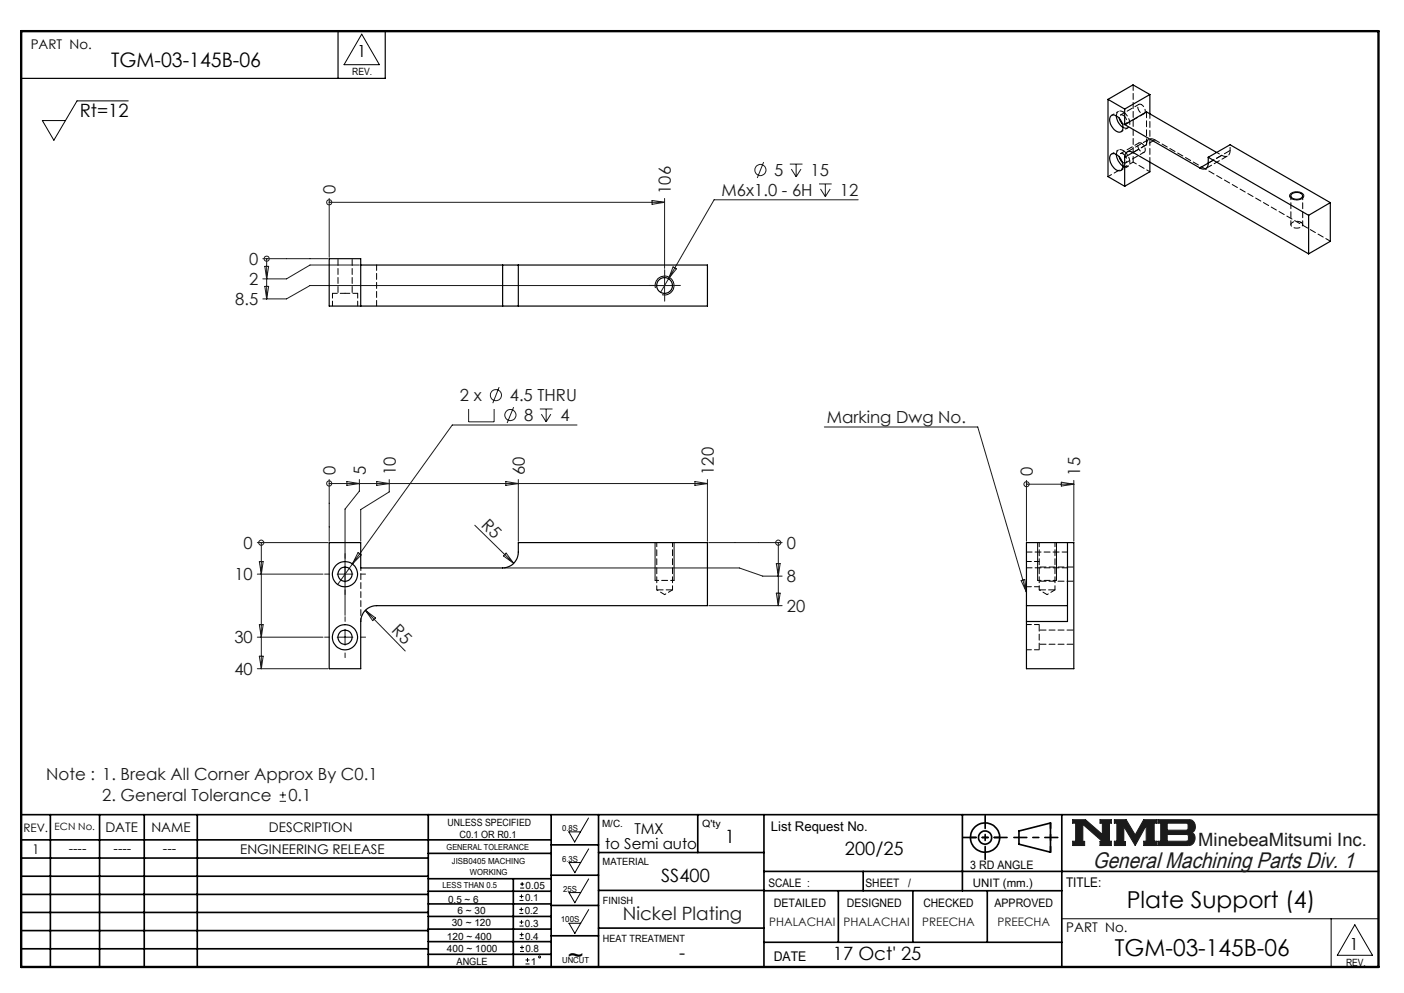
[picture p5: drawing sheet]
<svg xmlns="http://www.w3.org/2000/svg" width="297mm" height="210mm" viewBox="0 0 297 210" stroke-linecap="round" stroke-linejoin="round" font-family="sans-serif">
<g fill="none" stroke="#000" stroke-width=".35">
<path d="M4.5 172.3h287.1M4.5 177.6h112.1M10.7 172.3v32.2M21.1 172.3v32.2M30.5 172.3v32.2M41.7 172.3v32.2M90.6 172.3v32.2M116.6 172.3v32.2M116.6 178.7h10M126.6 172.3v32.2M147.6 172.3v8M161.6 172.3v32.2"/>
<path d="M203.6 172.3v16.1M215.5 175.7l6.7-1.6v6.1l-6.7-1.7zM224.6 172.3v32.2M4.5 185.3h86.1M4.5 181.5h86.1M4.5 189.2h86.1M4.5 193h86.1M4.5 196.8h86.1M90.6 199.1h26M90.6 193.8h26M90.6 188.5h26M90.6 191.2h26"/>
<path d="M90.6 180.5h26M90.6 185.8h26M90.6 196.5h26M108.6 185.8v18.5M116.6 185.1h10M116.6 191.5h10M116.6 197.9h10M126.6 196.3h35M126.6 188.3h35M126.6 180.3h35M161.6 184.3h130M161.6 199.3h63"/>
<path d="M161.6 188.4h63M177.3 188.4v10.9M182.6 184.3v4.1M193.1 188.4v10.9M208.8 188.4v10.9M4.5 200.7h86.1M90.6 201.8h26"/>
<circle cx="208.4" cy="177.1" r="3.1"/>
<circle cx="208.4" cy="177.1" r="1.4"/>
</g>
<path d="M226.9 173.3h2.7l3.6 3.2v-2.4h-.5v-.8h2.4v.8h-.4v3.8h.4v.9h-2.4v-.9h.5l-4.1-3.6v3.6h.3v.9h-2.5v-.9h.6v-3.8h-.6zM235.7 173.3h2.5l1.9 3.3 1.8-3.3h2.8v.8h-.5v3.8h.5v.9h-2.8v-.9h.6v-3.3l-2.4 4.2-2.4-4v3.2h.4v.8h-2.4v-.9h.6v-3.8h-.6zM244.9 173.3h6.6a1.48 1.48 0 0 1 1.3 1.2 1.48 1.48 0 0 1-.7 1.6 1.48 1.48 0 0 1 .7 1.6 1.48 1.48 0 0 1-1.4 1.1h-6.5v-.9h.6v-3.8h-.6zM246.9 174.1h4.1l.3 .2v1l-.3 .3h-4.1zM246.9 176.5h4.2l.3 .3v.8l-.4 .3h-4.1z" fill="none" stroke="#191924" stroke-width=".21"/>
<path d="M76.5 7.2l3.8 6.5h-7.5zM120.3 175.9h2.5l-1.2 2.2zM124.5 173l-1.7 2.9M124.5 179.5l-1.7 2.9M120.4 182.4h2.4l-1.2 2.2zM120.4 188.8h2.4l-1.2 2.1zM120.4 195.3h2.4l-1.2 2.1zM124.5 185.9l-1.7 2.9M124.5 192.4l-1.7 2.9M224.6 194.3h67M281.6 194.3v10.2M286.6 195.6l3.7 6.4h-7.4z" fill="none" stroke="#000" stroke-width=".21"/>
<path d="M4.5 6.6h287.1" fill="none" stroke="#000" stroke-width=".21" stroke-dasharray="6.3 1.3 1.3 1.3" stroke-dashoffset="1.9"/>
<path d="M71.5 6.6v10M81.5 6.6v10h-77" fill="none" stroke="#000" stroke-width=".25"/>
<path d="M205.3 177.1h6.2M222.2 174v6.2" fill="none" stroke="#000" stroke-width=".35" stroke-dasharray="15.2 1.3 1.3 1.3" stroke-dashoffset="14.1"/>
<path d="M203.8 177.1h9.2M208.4 172.5v9.2M214.5 177.1h9.3" fill="none" stroke="#000" stroke-width=".35" stroke-dasharray="15.2 1.3 1.3 1.3" stroke-dashoffset="12.5"/>
<path d="M4.5 6.6h287.1v197.9h-287.1z" fill="none" stroke="#000" stroke-width=".5"/>
<path d="M226.9 173.3v.8h.6v3.8h-.6v.9h2.5v-.9h-.3v-3.6l4.1 3.6h-.5v.9h2.4v-.9h-.4v-3.8h.4v-.8h-2.4v.8h.5v2.4l-3.6-3.2zM235.7 173.3v.8h.6v3.8h-.6v.9h2.4v-.8h-.4v-3.2l2.4 4 2.4-4.2v3.3h-.6v.9h2.8v-.9h-.5v-3.8h.5v-.8h-2.8l-1.8 3.3-1.9-3.3zM246.9 176.5h4.2l.3 .2v1l-.3 .2h-4.2zM244.9 173.3v.8h.6v3.8h-.6v.9h6.9l.7-.5 .3-.9-.1-.7-.6-.6a1.48 1.48 0 0 0 .7-1.6 1.48 1.48 0 0 0-1.3-1.2zM246.9 174.1h4.1l.3 .2v1.1l-.2 .2h-4.2z" fill-rule="evenodd" fill="#191924"/>
<g fill="none" stroke="#191924" stroke-width=".21">
<path d="M161.5 34.3l-1.3 3.3M167.1 34.7h2.7M167.4 35.8l1 1.6M168.4 34.7v2.7M169.4 35.8l-1 1.6M173.2 38.9h2.7M173.6 40l1 1.6M174.6 38.9v2.7M175.6 40l-1 1.6M55.6 54.7h13.8M56 56.3h.8l-.4 2.7zM56.4 54.7h.1"/>
<path d="M56.4 54.7v8.5M69.6 42.8h.1M69.6 42v12.4M69.6 42.8h71M76 56h-10.4l-5 3h-5M137.9 42.4l2.7 .4-2.7 .4zM140.6 42v14.8M140.6 58.7v3.3M141.4 58.9l-1.7 2.9M142.4 56.4l.7 .5-1.7 2zM181.5 42.3h-30.4l-9.7 16.6M56 60.6h.8l-.4 2.6z"/>
<path d="M142.2 60.4h-76.6l-5 2.8h-5M99.1 86.5v2.7h5.4v-2.7M105.6 81.9l-1.4 3.4M108.7 86.1l-1.4 3.4M114.2 86.5h2.7M114.5 87.6l1 1.6M115.5 86.5v2.7M116.5 87.6l-1 1.6M122.1 89.9h-26.4l-21.2 29.4M174.4 90.3h32.4l10.3 34.9M54.4 114.8h15M54.9 118.8h.8l-.4 2.6z"/>
<path d="M55.3 114.8h.1M55.3 114.8v26.6M69.6 102.3h.1M69.6 101.4v13.1M69.6 102.3h80M73.4 101.8l2.6 .5-2.6 .3zM74.5 119.3l-3.1 4.3M75.7 116.9l.7 .5-1.9 1.9zM76 101.4v2.4l-3 3.9v22.4M79.7 101.8l2.6 .5-2.6 .3zM82.3 101.4v2.6l-6 3.8v6.7M100.4 111.1l8.3 8"/>
<path d="M107 101.8l2.6 .5-2.6 .3zM107.1 117l1.6 2.1-2.2-1.5zM109.6 101.4v13.1M147 101.8l2.6 .5-2.6 .3zM149.6 101.4v13.1M149.9 114.8h15.6M164.2 119.2h.8l-.4 2.6zM164.6 114.8h.1M164.6 114.8v13.3M217.1 102.4h.1M217.1 101.6v12.9M217.1 102.4h10.1"/>
<path d="M224.5 102l2.7 .4-2.7 .4zM227.2 101.6v12.9M54.4 121.4h13.9M54.4 134.8h13.9M54.9 132.1h.8l-.4 2.7zM54.9 138.8h.8l-.4 2.6zM71.3 121.4h3.3M71.3 134.8h3.3M73 133.1v3.3M77.3 129.1l8.4 8.6M77.3 129.1l2.1 1.6-.6 .6zM106.6 120.1h49.8l5 1.7h4.1"/>
<path d="M149.9 128.1h15.6M164.2 125.4h.8l-.4 2.7zM216 122.8l.8-.3 .3 2.7zM54.4 141.4h15M59.2 169.5h1.3M59.2 168.1h1.3M59.8 167.5v1.3"/>
<circle cx="160.9" cy="36" r="1.17"/>
<circle cx="56.4" cy="54.7" r=".54"/>
<circle cx="69.7" cy="42.8" r=".55"/>
<circle cx="104.9" cy="83.6" r="1.18"/>
<circle cx="108" cy="87.8" r="1.18"/>
<circle cx="55.3" cy="114.8" r=".54"/>
<circle cx="69.7" cy="102.2" r=".55"/>
<circle cx="164.6" cy="114.8" r=".54"/>
<circle cx="217.2" cy="102.4" r=".54"/>
</g>
<g fill="none" stroke="#000" stroke-width=".21">
<path d="M27.1 21.3h-10.8l-4.9 8.4-2.4-4.2h4.9M273 40.9a1.92 1.92 0 0 1 2.8 .5 1.64 1.64 0 0 1-2.4 .7l-.2-.1a.62 .62 0 0 1-.2-1.1zM138.6 60.9a2 2 0 0 1 1.8-2.5 2 2 0 0 1 2.2 2.2 2 2 0 0 1-2.5 1.7M138.6 114.8v8M142.6 114.8v8M219.5 114.8v8M223.5 114.8v8M109.9 193.2h.8M109.9 192.3h.8M109.9 195.9h.8M109.9 195h.8M109.9 190.4h.8"/>
<path d="M109.9 189.6h.8M109.9 198.5h.9M109.9 197.7h.9M110 187.8h.9M110 187h.9M110.3 191.9v.8M110.3 189.2v.8M110.3 194.6v.8M110.3 197.2v.9M110.4 199.9v.9M110.5 186.5v.9M110 201.2h.8"/>
<path d="M110 200.4h.8M111.2 203.9h.8M111.2 203h.8M111.6 202.6v.8"/>
<circle cx="114.1" cy="202.4" r=".21"/>
</g>
<path d="M140.6 58.7v-1.7M138.9 60.4h-1.6M140.6 62v1.7M142.3 60.4h1.6M73 118.1v-1M69.7 121.4h-1M69.7 134.7h-1M73 124.7v1M73 131.4v-1M73 138.1v1M76.3 121.4h1M76.3 134.7h1" fill="none" stroke="#191924" stroke-width=".21" stroke-dasharray="15.2 1.3 1.3 1.3"/>
<path d="M237.6 23.7a.86 .86 0 0 0-1-.1 .86 .86 0 0 0-.4 .9M237.6 31.8a.86 .86 0 0 0-1-.1 .86 .86 0 0 0-.4 .9M239.7 34.3l3.5 2M138.6 122.7h4M219.5 122.7h4" fill="none" stroke="#000" stroke-width=".21" stroke-dasharray="1.3 .6" stroke-dashoffset=".5"/>
<g fill="none" stroke="#000" stroke-width=".25">
<path d="M243.2 20l-3.5-2.1-5.3 3.1M243.2 20l-5.3 3.1M243.2 20v4.1M234.4 21v16.4l3.5 2M234.4 21l3.5 2.1M235.1 32.6a1.73 1.73 0 0 1 2.1 1.3 1.49 1.49 0 0 1-.2 2.2 2.59 2.59 0 0 1-2.1-3.3zM235.1 24.5a1.74 1.74 0 0 1 2.1 1.2 1.49 1.49 0 0 1-.2 2.2 2.58 2.58 0 0 1-2.1-3.3zM236.1 24.5a3.1 3.1 0 0 0 1.5 2.4M236.1 32.7a3.3 3.3 0 0 0 1.5 2.4M236.8 25l.1 .5 .5 .6M236.8 33.2l.1 .5 .5 .6M237.9 23.1v3.2"/>
<path d="M237.9 33.3v6.1M237.9 26.3l15.9 9.2M237.9 26.3l4.6-2.6 14.9 8.5M239.7 32.2a1.1 1.1 0 0 0-1.3-.1 1.1 1.1 0 0 0-.5 1.2M239.7 32.2l37.1 21.5M239.7 32.2l-1.8 1.1M243.2 34.3v2l-5.3 3.1M255.6 34.5a1.07 1.07 0 0 1-.5 1.1 1.07 1.07 0 0 1-1.3-.1M255.6 33.3l4.6-2.7 21.2 12.3M255.6 33.3l21.2 12.2M255.6 33.3v1.2M255.6 34.5l-1.8 1"/>
<path d="M76.3 56h30M106.3 56h3.3M106.3 56v8.7M109.6 56v8.7M109.6 56h40v8.7h-40M273.3 41a1.54 1.54 0 0 1 2.3 .4 1.41 1.41 0 0 1-2.6 0zM276.8 45.5v8.2M281.4 42.9l-4.6 2.6M281.4 42.9v8.1l-4.6 2.7M76.3 64.7v-10h-6.7v10h36.7M106.3 64.7h3.3M69.6 114.8h6.7v5.3h30a3.3 3.3 0 0 0 3.3-3.3v-2h40v13.3h-69.9a3.4 3.4 0 0 0-3.4 3.3v10h-6.7z"/>
<path d="M225.8 114.8v13.3M217.1 128.1v3.3M217.1 128.1v-13.3h10.1v26.6h-10.1v-10M217.1 128.1h8.7M225.8 128.1v3.3h-8.7"/>
<circle cx="140.6" cy="60.4" r="1.67"/>
<circle cx="73" cy="121.4" r="2.66"/>
<circle cx="73" cy="134.8" r="2.66"/>
<circle cx="73" cy="121.4" r="1.49"/>
<circle cx="73" cy="134.8" r="1.49"/>
</g>
<path d="M243.1 29.5l-4.6 2.6M244.3 29.6l-4.6 2.6M255.1 35.6l4.6-2.6M260.2 31.8l-4.6 2.7M138.9 124.7h3.4M219.8 124.7h3.4M219.8 137.4v-5.3" fill="none" stroke="#000" stroke-width=".21" stroke-dasharray="1.3 .6" stroke-dashoffset="-.1"/>
<path d="M237.6 24.4a.52 .52 0 0 0-.7 0 .52 .52 0 0 0-.1 .6M237.6 32.5a.52 .52 0 0 0-.7 0 .52 .52 0 0 0-.1 .7M241.5 22.1a.58 .58 0 0 0-.8 .2 .58 .58 0 0 0 .1 .7 .98 .98 0 0 0 1.4 .9 1.56 1.56 0 0 0-.7-1.8M241.5 30.3a.58 .58 0 0 0-.8 .1 .58 .58 0 0 0 .1 .8 .98 .98 0 0 0 1.4 .8 1.56 1.56 0 0 0-.7-1.7M76.3 120.1v11.3" fill="none" stroke="#000" stroke-width=".21" stroke-dasharray="1.3 .6" stroke-dashoffset=".7"/>
<path d="M234.4 37.3l5.3-3M273.1 41.4v6.1M275.6 47.5v-6.1M138.9 114.7v10M219.8 114.7v10M142.3 124.7v-10M223.2 124.7v-10" fill="none" stroke="#000" stroke-width=".21" stroke-dasharray="1.3 .6" stroke-dashoffset=".4"/>
<path d="M138.9 124.7l1.7 1M140.6 125.7l1.7-1M219.8 124.7l1.7 1M221.5 125.7l1.7-1" fill="none" stroke="#000" stroke-width=".21" stroke-dasharray="1.3 .6" stroke-dashoffset="1"/>
<g fill="none" stroke="#000" stroke-width=".21" stroke-dasharray="1.3 .6" stroke-dashoffset=".3">
<path d="M238.1 26.3l3.9-2.3M238.1 34.4l3.9-2.2M240.9 22.1l-3.9 2.2M240.9 30.2l-3.9 2.3M243.2 24.1v10.2M244.3 29.6a1.08 1.08 0 0 0-1.2-.1 1.08 1.08 0 0 0-.6 1.1M258.4 32.8a1.08 1.08 0 0 0 1.3 .2 1.08 1.08 0 0 0 .5-1.2M275.2 47a1.55 1.55 0 0 0-2.1 .5 1.41 1.41 0 0 0 2.5 0l-.4-.5M70.3 62v2.7M73 62h-2.7M75.7 62h-2.7M75.7 64.7v-2.7"/>
<path d="M219.8 118.7h-2.6M217.2 137.4h2.6M217.2 124.1h2.6M219.8 132.1h-2.6"/>
</g>
<path d="M239.7 17.9v16.4M237.4 26.1a.57 .57 0 0 0 .8 .1 .57 .57 0 0 0 .1-.8l-.3-.6-.4-.4M237.4 34.3a.57 .57 0 0 0 .8 .1 .57 .57 0 0 0 .1-.8l-.3-.6-.4-.5M79.7 56v8.7M225.8 116.7h-8.6M225.8 120.1h-8.6" fill="none" stroke="#000" stroke-width=".21" stroke-dasharray="1.3 .6" stroke-dashoffset=".1"/>
<path d="M71.5 54.7v7.3M74.5 62v-7.3M227.2 119.9h-7.4M219.8 136.2h7.4M219.8 122.9h7.4M227.2 133.2h-7.4" fill="none" stroke="#000" stroke-width=".21" stroke-dasharray="1.3 .6" stroke-dashoffset="-.2"/>
<path d="M281.4 51l-37.1-21.4" fill="none" stroke="#000" stroke-width=".21" stroke-dasharray="1.3 .6" stroke-dashoffset=".2"/>
<path d="M257.4 32.2l1 .6M260.2 31.8v-1.2" fill="none" stroke="#000" stroke-width=".21" stroke-dasharray="1.3 .6" stroke-dashoffset=".6"/>
<path d="M237.6 26.9a.93 .93 0 0 0 1.2 0 .93 .93 0 0 0 .2-1.2 3.2 3.2 0 0 0-1.4-2M237.6 35.1a.93 .93 0 0 0 1.2 0 .93 .93 0 0 0 .2-1.2 3.2 3.2 0 0 0-1.4-2.1M242.5 23.7v6.9M242.5 30.6l-2.8 1.6M258.4 32.8l-2.8 1.7" fill="none" stroke="#000" stroke-width=".21" stroke-dasharray="1.3 .6"/>
<path d="M236.6 23.6l-1.4 .8M236.6 31.7l-1.4 .8M237.2 27.8l1.4-.8M237.2 36l1.4-.8" fill="none" stroke="#000" stroke-width=".21" stroke-dasharray="1.3 .6" stroke-dashoffset=".8"/>
<g font-size="4.9">
<text x="238.4" y="192">Plate Support (4)</text>
<text x="120.1" y="203.7">~</text>
<text x="235.8" y="202.1">TGM-03-145B-06</text>
</g>
<text font-size="4.7" fill="#191924" x="231.2" y="183.6">General Machining Parts Div. 1</text>
<text font-size="4.2" x="23.5" y="14.3">TGM-03-145B-06</text>
<g font-size="3.9">
<text x="16.9" y="24.6">Rt=12</text>
<text x="153.3" y="178.4">1</text>
<text x="178.7" y="180.8">200/25</text>
<text x="139.9" y="186.6">SS400</text>
<text x="143.7" y="202.9">-</text>
<text x="176.2" y="203.1">17 Oct' 25</text>
</g>
<g font-size="3.9" fill="#191924">
<text x="253.5" y="178.9">MinebeaMitsumi Inc.</text>
<text x="131.7" y="194.7">Nickel Plating</text>
</g>
<g font-size="3.5">
<text x="75.6" y="12.1">1</text>
<text x="285.5" y="200.9">1</text>
</g>
<g font-size="3.5" fill="#191924">
<text x="71" y="41" transform="rotate(-90 71 41)">0</text>
<text x="141.9" y="41" transform="rotate(-90 141.9 41)">106</text>
<text x="152.6" y="41.5">M6x1.0 - 6H</text>
<text x="163.8" y="37.3">5</text>
<text x="171.5" y="37.3">15</text>
<text x="177.7" y="41.5">12</text>
<text x="52.7" y="56">0</text>
<text x="49.8" y="64.5">8.5</text>
<text x="52.7" y="60.3">2</text>
<text x="97.3" y="84.9">2 x</text>
<text x="107.8" y="84.9">4.5 THRU</text>
<text x="110.9" y="89.1">8</text>
<text x="118.6" y="89.1">4</text>
<text x="174.9" y="89.5">Marking Dwg No.</text>
<text x="71" y="100.4" transform="rotate(-90 71 100.4)">0</text>
<text x="77.4" y="100.4" transform="rotate(-90 77.4 100.4)">5</text>
<text x="83.7" y="100.4" transform="rotate(-90 83.7 100.4)">10</text>
<text x="111" y="100.4" transform="rotate(-90 111 100.4)">60</text>
<text x="151" y="100.4" transform="rotate(-90 151 100.4)">120</text>
<text x="218.5" y="100.6" transform="rotate(-90 218.5 100.6)">0</text>
<text x="228.5" y="100.6" transform="rotate(-90 228.5 100.6)">15</text>
<text x="101.7" y="111.2" transform="rotate(45 101.7 111.2)">R5</text>
<text x="51.5" y="116.1">0</text>
<text x="166.4" y="116.1">0</text>
<text x="49.6" y="122.8">10</text>
<text x="166.4" y="123.2">8</text>
<text x="166.4" y="129.4">20</text>
<text x="49.6" y="136.1">30</text>
<text x="82.7" y="133.5" transform="rotate(45 82.7 133.5)">R5</text>
<text x="49.6" y="142.8">40</text>
<text x="9.8" y="164.9">Note : 1. Break All Corner Approx By C0.1</text>
<text x="21.6" y="169.4">2. General Tolerance</text>
<text x="61" y="169.4">0.1</text>
</g>
<g font-size="3.2">
<text x="128" y="179.5">to Semi auto</text>
<text x="134.2" y="176.3">TMX</text>
</g>
<g font-size="2.8">
<text x="6.5" y="10.4">PART No.</text>
<text x="22.3" y="175.9">DATE</text>
<text x="32" y="175.9">NAME</text>
<text x="56.9" y="175.9">DESCRIPTION</text>
<text x="163.1" y="175.7">List Request No.</text>
<text x="6.8" y="180.6">1</text>
<text x="14.5" y="180.3">----</text>
<text x="24" y="180.3">----</text>
<text x="34.5" y="180.3">---</text>
<text x="50.8" y="180.7">ENGINEERING RELEASE</text>
<text x="225.5" y="187.6">TITLE:</text>
<text x="225.6" y="197.2">PART No.</text>
<text x="163.7" y="203.2">DATE</text>
</g>
<g font-size="2.5">
<text x="4.9" y="175.9">REV.</text>
<text x="205.2" y="183.8">3 RD ANGLE</text>
<text x="162.5" y="187.5">SCALE :</text>
<text x="163.7" y="191.7">DETAILED</text>
<text x="179.2" y="191.9">DESIGNED</text>
<text x="183.1" y="187.5">SHEET</text>
<text x="192.1" y="187.5">/</text>
<text x="195.3" y="191.9">CHECKED</text>
<text x="205.8" y="187.5">UNIT (mm.)</text>
<text x="210.4" y="191.9">APPROVED</text>
</g>
<g font-size="2.5" fill="#191924">
<text x="162.7" y="195.9">PHALACHAI PHALACHAI</text>
<text x="195.1" y="195.9">PREECHA</text>
<text x="211" y="195.9">PREECHA</text>
</g>
<g font-size="2.1">
<text x="74.5" y="16">REV.</text>
<text x="11.6" y="175.6">ECN No.</text>
<text x="94.7" y="174.7">UNLESS SPECIFIED</text>
<text x="97.2" y="177.3">C0.1 OR R0.1</text>
<text x="127.3" y="174.9">M/C.</text>
<text x="148.6" y="175">Q'ty</text>
<text x="127.5" y="183">MATERIAL</text>
<text x="94.8" y="191">0.5 ~ 6</text>
<text x="111.1" y="190.6">0.1</text>
<text x="111.2" y="188">0.05</text>
<text x="127.6" y="191.1">FINISH</text>
<text x="95.6" y="195.9">30 ~ 120</text>
<text x="96.8" y="193.3">6 ~ 30</text>
<text x="111" y="193.4">0.2</text>
<text x="111.1" y="196.1">0.3</text>
<text x="94.5" y="198.8">120 ~ 400</text>
<text x="94.5" y="201.3">400 ~ 1000</text>
<text x="111.1" y="198.7">0.4</text>
<text x="111.2" y="201.4">0.8</text>
<text x="127.6" y="199.2">HEAT TREATMENT</text>
<text x="96.6" y="204.1">ANGLE</text>
<text x="112.3" y="204.1">1</text>
<text x="284.7" y="204.3">REV.</text>
</g>
<g font-size="1.8">
<text x="94.5" y="179.8">GENERAL TOLERANCE</text>
<text x="118.9" y="175.7">0.8S</text>
<text x="95.6" y="182.8">JISB0405 MACHING</text>
<text x="99.4" y="185.1">WORKING</text>
<text x="118.9" y="182.2">6.3S</text>
<text x="93.6" y="187.8">LESS THAN 0.5</text>
<text x="119.1" y="188.6">25S</text>
<text x="118.6" y="195.1">100S</text>
<text x="118.9" y="203.6">UNCUT</text>
</g>
</svg>
